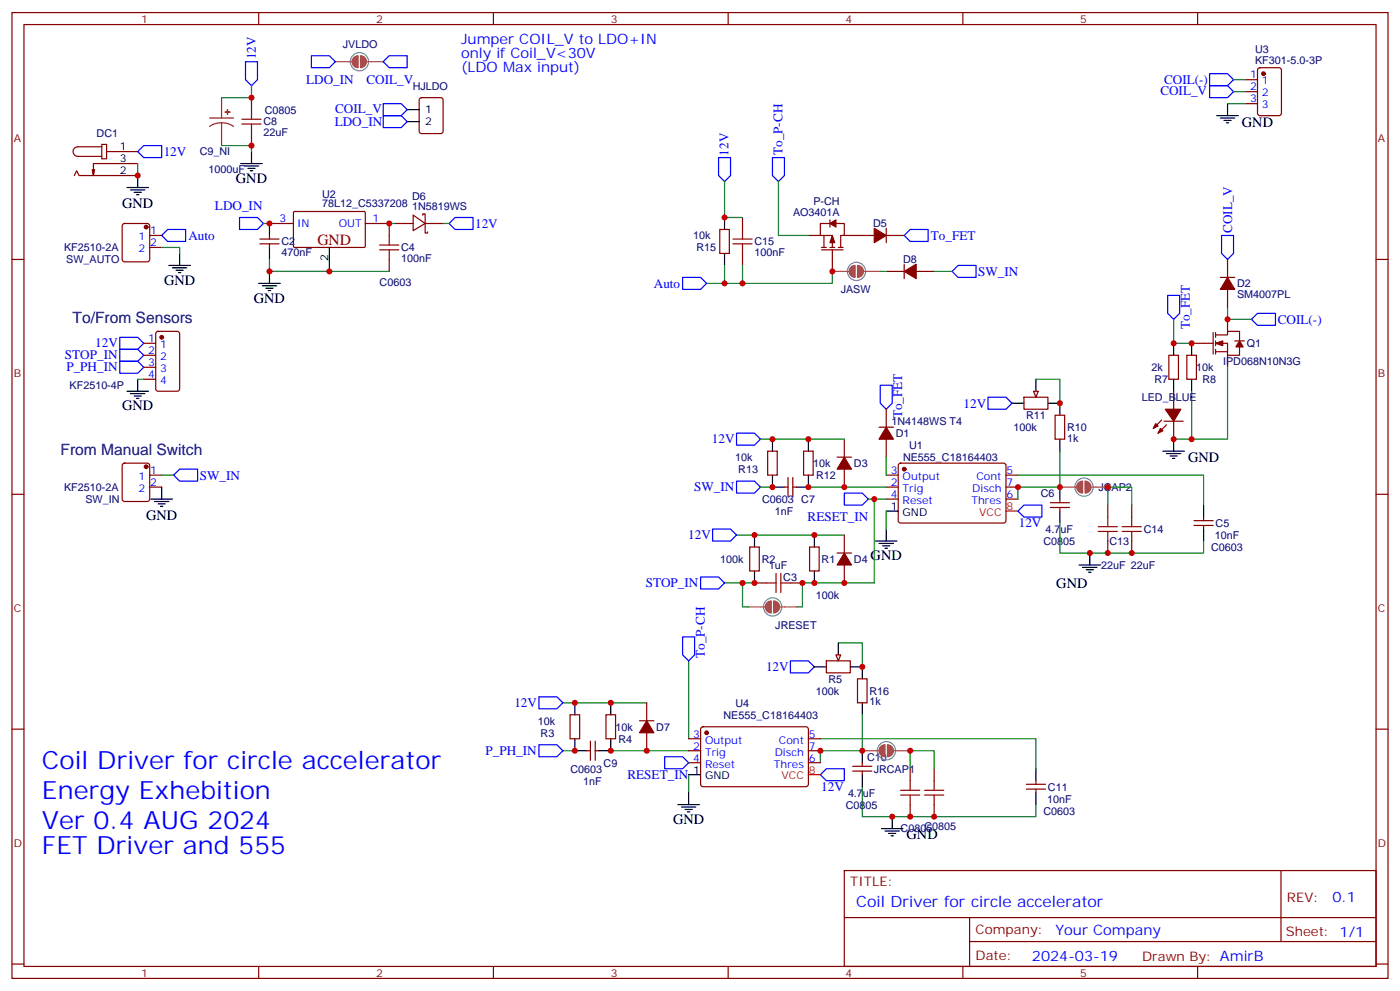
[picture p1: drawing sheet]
<svg xmlns="http://www.w3.org/2000/svg" width="412mm" height="292mm" viewBox="0 0 412 292" stroke-linecap="round" stroke-linejoin="round" font-family="sans-serif">
<g fill="none" stroke="#870000" stroke-width=".35">
<path d="M3.5 3.7h405.4v284.3h-405.4zM7.1 7.2h398.2v277.3h-398.2zM76.2 3.7v3.5M145.3 3.7v3.5M214.5 3.7v3.5M283.6 3.7v3.5M352.8 3.7v3.5M3.5 76.4h3.6M76.6 71.8h5.6M76.6 70.4h5.6M79.4 65.8h7M79.4 69.3v1.1"/>
<path d="M79.4 71.8v1M86.5 62.4l.3-.1h20.6l.2 .3-.1 10.1-.3 .1h-20.6l-.2-.3zM107.6 65.8h7.1v3.5M114.7 76.4v3.5M405.3 76.4h3.6M357.4 97.9v6.3M358.1 98.6h3.5v-1.1h3.5v2.9M358.1 97.9v1.4M361.6 94v3.5M301.6 116.9h7.1v3.6h-7.1zM344.3 104.6h2.8v7.1h-2.8zM349.6 104.6h2.8v7.1h-2.8z"/>
<path d="M351 101.1h6.4M358.1 101.1h3.5v3.5h3.5v-2.5M358.1 103.5h3.5M358.1 100.4v1.4M358.1 102.8v1.4M361.6 104.6v3.5M363.7 100.4h2.8M261.1 139.9h3.5M264.8 136.6l.5-.3 30.6 .1 .4 .7v16.5l-.7 .4-30.6-.1-.4-.6v-16.2zM296.3 139.9h3.6M310.8 122.2h2.8v7.1h-2.8zM3.5 145.5h3.6"/>
<path d="M261.1 143.4h3.5M261.1 146.9h3.5M296.3 143.4h3.6M296.3 146.9h3.6M309.4 149.4h5.6M309.4 148h5.6M312.2 146.9v1.1M312.2 149.4v1.1M351.7 154.7h5.7M351.7 153.3h5.7M354.5 152.2v1.1M354.5 154.7v1.1"/>
<path d="M405.3 145.5h3.6M3.5 214.7h3.6M405.3 214.7h3.6M248.7 256.3h156.6v28.2h-156.6zM377.3 256.3v20.9M248.7 270.1h156.5M285.6 277.2h119.6M285.6 270.1v14.2M3.5 283.8h3.6M76.2 284.5v3.5M145.3 284.5v3.5M214.5 284.5v3.5"/>
<path d="M283.6 284.5v3.5M352.8 284.5v3.5M405.3 283.8h3.6"/>
</g>
<g fill="#870000" stroke="#870000" stroke-width=".35">
<path d="M358.1 101.1l2.1-.7v1.4z"/>
<path d="M365.1 100.4l1.1 1.7h-2.1z"/>
<circle cx="266.3" cy="138.1" r=".53"/>
</g>
<g fill="none" stroke="#000" stroke-width=".35">
<path d="M79.4 65.8v3.5M79.4 72.8v3.6M79.4 79.9v3.5M97 72.8v7.1M76.2 83.4h6.3M77.3 84.1h4.2M78.3 84.8h2.1M79 85.5h.7M298.1 118.7h3.5M305.2 111.7v3.5M308.7 118.7h3.5v3.5M345.7 101.1v3.5"/>
<path d="M345.7 111.7v3.5M351 101.1v3.5M351 111.7v3.5M312.2 129.3v3.5M257.9 159.3h6.3M258.9 160h4.3M261.1 150.5h3.5M261.1 155.8v3.5M312.2 143.4v3.5M312.2 150.5v3.5M354.5 148.7v3.5M354.5 155.8v3.5"/>
<path d="M260 160.7h2.1M260.7 161.4h.7M317.9 166.3h6.3M318.9 167h4.2M320 167.7h2.1M320.7 168.5h.7M321 162.8v3.5"/>
</g>
<path d="M77.6 65.8h1.8M79.4 76.4v3.5h35.3M114.7 65.8h1.7M345.7 94v7.1h5.3M351 115.2v14.1M312.2 132.8v10.6h-12.3v3.5M261.1 150.5v5.3M312.2 154v8.8h42.3v-3.5" fill="none" stroke="#008700" stroke-width=".35"/>
<path d="M70.6 64h5.2l1.8 1.8-1.8 1.8h-5.2zM132.3 65.8l1.8-1.8h5.2v3.6h-5.2zM359.8 69.3h3.6v5.3l-1.8 1.8-1.8-1.8zM344 87h3.5v5.3l-1.8 1.7-1.7-1.7zM370.4 92.3h5.3v3.5h-5.3l-1.7-1.8zM259.3 113.4h3.5v5.3l-1.7 1.8-1.8-1.8zM299.9 150.5l1.7-1.8h5.3v3.5h-5.3z" fill="none" stroke="#00f" stroke-width=".35"/>
<path d="M296.3 150.5h3.6" fill="none" stroke="#f00" stroke-width=".35"/>
<path d="M111.8 73.6h5.7M111.8 72.1h5.7M114.7 69.3v2.8M114.7 73.6v2.8" fill="none" stroke="#a10000" stroke-width=".35"/>
<path d="M304.4 115.2h1.5l-.7 1.7z" fill="#f0f0f0" stroke="#870000" stroke-width=".35"/>
<g fill="none" stroke="#00f" stroke-width=".35">
<path d="M72.3 18.2h3.5v5.3l-1.7 1.7-1.8-1.7zM91.7 16.4h5.3l1.8 1.8-1.8 1.7h-5.3zM112.9 18.2l1.8-1.8h5.2v3.5h-5.2zM112.9 30.5h5.3l1.7 1.8-1.7 1.7h-5.3zM112.9 34h5.3l1.7 1.8-1.7 1.8h-5.3zM356.3 25.2h5.3l1.8 1.8-1.8 1.8h-5.3zM356.3 21.7h5.3l1.8 1.8-1.8 1.7h-5.3zM227.5 46.4h3.6v5.3l-1.8 1.7-1.8-1.7zM291 116.9h5.3l1.8 1.8-1.8 1.8h-5.3zM51.2 139.9l1.7-1.8h5.3v3.5h-5.3zM217 127.5h5.2l1.8 1.8-1.8 1.8h-5.2zM209.9 155.8h5.3l1.8 1.7-1.8 1.8h-5.3z"/>
<path d="M217 141.6h5.2l1.8 1.8-1.8 1.8h-5.2zM206.4 169.9h5.3l1.7 1.7-1.7 1.8h-5.3zM232.8 194.6h5.3l1.8 1.7-1.8 1.8h-5.3zM158.7 205.1h5.3l1.8 1.8-1.8 1.8h-5.3zM158.7 219.3h5.3l1.8 1.7-1.8 1.8h-5.3zM195.8 222.8h5.3l1.7 1.7-1.7 1.8h-5.3z"/>
</g>
<g fill="none" stroke="#000" stroke-width=".35">
<path d="M119.9 32.3h3.6M119.9 35.8h3.6M358.4 34h6.4M359.5 34.7h4.2M360.5 35.5h2.2M361.2 36.2h.7M361.6 30.5v3.5M70.9 48.2h6.4M72 48.9h4.2M73 49.6h2.1M73.7 50.3h.7M74.1 44.6v3.6"/>
<path d="M227.5 129.3v3.5M227.5 139.9v3.5h3.6M238.1 129.3v3.5M238.1 139.9v3.5h-3.5M342.5 132.8h6.4M343.6 133.5h4.2M344.7 134.2h2.1M345.4 134.9h.7M345.7 129.3v3.5M44.4 146.9h6.4M45.5 147.6h4.2M46.6 148.3h2.1"/>
<path d="M47.3 149h.7M47.6 143.4v3.5M239.9 196.3h3.5M246.9 189.3v3.5M250.5 196.3h3.5M169.3 217.5v3.5h3.6M169.3 206.9v3.5M179.9 217.5v3.5h-3.5M179.9 206.9v3.5"/>
</g>
<g fill="none" stroke="#870000" stroke-width=".35">
<path d="M74.1 28.8v3.5M74.1 39.3v3.6M123.7 29l.5-.2h5.6l.7 .4v9.4l-.4 .7h-5.9l-.7-.4v-9.4zM366.9 23.5h3.5M366.9 27h3.5M366.9 30.5h3.5M370.7 20.1l.4-.2h5.7l.6 .5 .1 12.9-.5 .7h-5.9l-.6-.4-.1-13zM116.4 65.8h5.3M121.7 63.3l3.5 2.5-3.5 2.1zM124.5 63.3v-.3h.7v2.8M125.2 65.8v2.8h.7v-.3M125.2 65.8h5.3"/>
<path d="M361.6 76.4v5.3M359.5 81.7h4.2M361.6 85.2v5.3M345.7 115.2v5.3M36.2 136.6l.5-.3h6.7l.5 .3 .2 .5v9.8l-.2 .5-.5 .2h-6.7l-.5-.2-.2-.5v-9.8zM44.1 139.9h3.5M226.1 132.8h2.9v7.1h-2.9zM236.7 132.8h2.8v7.1h-2.8zM246.6 134.6h4.2M248.7 129.3v5.3M248.7 138.1v5.3M258.9 125.8h4.3"/>
<path d="M261.1 120.5v5.3M261.1 129.3v5.3M342.2 123.6l-2.5 2.5M342.9 124h5.6M343.6 125.1l-2.5 2.4M345.7 124v5.3M44.1 143.4h3.5M231.1 143.4h1M232.1 140.6v5.6M233.5 140.6v5.6M233.5 143.4h1.1M248.7 157.5v5.3"/>
<path d="M246.6 162.8h4.2M248.7 166.3v5.3M243.4 194.6h7.1v3.5h-7.1zM167.9 210.4h2.8v7.1h-2.8zM173.9 218.2v5.6M175.3 218.2v5.6M178.5 210.4h2.8v7.1h-2.8zM188.4 212.2h4.2M190.5 206.9v5.3M190.5 215.7v5.3M172.9 221h1M175.3 221h1.1"/>
</g>
<g fill="none" stroke="#008700" stroke-width=".35">
<path d="M74.1 25.2v3.6h-8.8M361.6 30.5h5.3M363.4 23.5h3.5M363.4 27h3.5M65.3 42.9h8.8v1.7M361.6 90.5v3.5h7.1M305.2 111.7h7v7M361.6 108.1v21.2h-15.9M224 129.3h24.7M261.1 134.6v5.3M299.9 139.9h54.6v8.8M217 157.5h31.7"/>
<path d="M224 143.4h3.5M238.1 143.4h23M261.1 146.9h-3.6v24.7h-21.1v7.1h-1.8M213.4 171.6h8.8M202.8 194.6v22.9M246.9 189.3h7.1v7M165.8 206.9h24.7M241.7 217.5h63.5v8.8M165.8 221h3.5M179.9 221h22.9"/>
</g>
<g fill="#870000" stroke="#870000" stroke-width=".35">
<path d="M261.1 125.8l2.1 3.5h-4.3z"/>
<path d="M361.6 81.7l2.1 3.5h-4.2z"/>
<path d="M341.8 126.1l.7 .7-1.4 .7z"/>
<path d="M340.4 124.7l.7 .7-1.4 .7z"/>
<path d="M343.3 120.5h4.5l-2.1 3.5z"/>
<path d="M248.7 134.6l2.1 3.5h-4.2z"/>
<path d="M248.7 162.8l2.1 3.5h-4.2z"/>
<path d="M190.5 212.2l2.1 3.5h-4.2z"/>
<circle cx="43" cy="137.4" r=".53"/>
<circle cx="372.2" cy="21.7" r=".53"/>
</g>
<path d="M71.3 36.5h5.6M71.3 35.1h5.6M74.1 32.3v2.8M74.1 36.5v2.8" fill="none" stroke="#a10000" stroke-width=".35"/>
<g fill="#8c2424" stroke="#8c2424" stroke-width=".35">
<path d="M67 32.3v1.4z"/>
<path d="M66.3 33h1.4z"/>
</g>
<path d="M61.7 34.7h7.1M65.3 36.2l1.8 .2 1.7 .8M65.3 36.2l-1.9 .2-1.7 .8M65.3 28.8v5.9M65.3 36.2v6.7" fill="none" stroke="#8c2424" stroke-width=".35"/>
<circle cx="105.9" cy="18.2" r="2.69" fill="none" stroke="#828282" stroke-width=".35"/>
<path d="M98.8 18.2h3.4M102.4 18.2h1.2M108.2 18.2h4.7" fill="none" stroke="#a64a4a" stroke-width=".35"/>
<g fill="#a64a4a" stroke="#a64a4a" stroke-width=".35">
<path d="M104.2 16.9l1.3-.5v3.5a1.76 1.76 0 0 1-1.7-1.1 1.76 1.76 0 0 1 .4-1.9z"/>
<path d="M106.2 16.4a1.76 1.76 0 0 1 1.8 1.8 1.76 1.76 0 0 1-1.8 1.7z"/>
</g>
<path d="M246.2 192.8h1.4l-.7 1.8z" fill="#f0f0f0" stroke="#870000" stroke-width=".35"/>
<g fill="none" stroke="#000" stroke-width=".35">
<path d="M37.4 55.2h6.3M38.5 55.9h4.2M39.5 56.6h2.1M40.2 57.3h.7M40.6 51.7v3.5M49.7 78.1h6.4M50.8 78.8h4.2M51.9 79.6h2.1M52.9 74.6v3.5M213.4 64v3.6M213.4 74.6v3.5M52.6 80.3h.7"/>
<path d="M37.4 115.2h6.3M38.5 115.9h4.2M39.5 116.6h2.1M40.2 117.3h.7M40.6 111.7v3.5M222.2 157.5v3.5M239.9 157.5v3.5M222.2 168.1v3.5M239.9 168.1v3.5M254 196.3v3.5M254 206.9v3.5M199.7 236.9h6.3"/>
<path d="M200.7 237.6h4.3M201.8 238.3h2.1M202.5 239h.7M202.8 233.4v3.5M202.8 228.1h3.6M254 221v3.5M254 228.1v3.5M305.2 226.3v3.5M305.2 233.4v3.5M259.6 243.9h6.4M260.7 244.7h4.2M261.8 245.4h2.1"/>
<path d="M262.5 246.1h.7M262.8 240.4v3.5"/>
</g>
<g fill="none" stroke="#870000" stroke-width=".35">
<path d="M21.9 51.7l.7-1.4 .7 1.4h17.3M27.9 49.9l-.4 1.8M30 42.5h1.4v4.2h-1.4zM30 43.2h-7.1a1.41 1.41 0 0 0-1.4 1.4 1.41 1.41 0 0 0 1.4 1.4h7.1M31.4 44.6h9.2M40.6 48.2h-13.1v3.5l-.3-1.8M36.2 66l.5-.2h6.7l.5 .2 .2 .5v9.9l-.2 .5-.5 .2h-6.7l-.5-.3-.2-.4v-9.9zM44.1 72.8h3.5M44.1 69.3h3.5M212 67.6h2.8v7h-2.8zM218.7 64v3.6M218.7 74.6v3.5"/>
<path d="M238.1 69.3h3.6M241.7 69.3h3.5v3.5M242 73.6h6.4M242 72.8h1.4M242.7 69.3v3.5M244.5 65.8h-2.8v3.5M244.5 64.7v2.2M244.5 72.8h1.4M245.2 73.6v6.3M246.2 65.8h2.5v3.5h-1.1v3.5M246.9 72.8h1.5M248.7 69.3h8.8"/>
<path d="M261.1 69.3h5.2M261.1 67.2v4.2M261.1 79.9h5.2M266.3 77.8v4.2M269.9 79.9h5.3M46.1 97.7l.5-.2h5.6l.7 .5v16.5l-.4 .6-5.9 .1-.7-.5v-16.5zM42.3 101.1h3.6M42.3 104.6h3.6M42.3 108.1h3.6M42.3 111.7h3.6M326.3 148.7v3.5M326.3 159.3v3.5"/>
<path d="M333.4 148.7v3.5M333.4 159.3v3.5M220.8 161h2.9v7.1h-2.9zM222.2 171.6h3.6M232.8 171.6h3.6M238.5 161h2.8v7.1h-2.8zM252.6 199.8h2.8v7.1h-2.8zM202.8 217.5h3.6M206.6 214.2l.5-.2h30.6l.4 .7v16.5l-.7 .4-30.6-.1-.4-.6v-16.2zM238.1 217.5h3.6M202.8 221h3.6M202.8 224.5h3.6"/>
<path d="M238.1 221h3.6M238.1 224.5h3.6M251.2 227h5.6M251.2 225.6h5.6M254 224.5v1.1M254 227v1.1M268.1 226.3v3.5M268.1 236.9v3.5M275.2 226.3v3.5M275.2 236.9v3.5M302.3 232.3h5.7M302.3 230.9h5.7"/>
<path d="M305.2 229.8v1.1M305.2 232.3v1.1"/>
</g>
<g fill="none" stroke="#008700" stroke-width=".35">
<path d="M40.6 48.2v3.5M213.4 53.4v10.6h5.3M229.3 53.4v15.9h8.8M47.6 72.8h5.3v1.8M130.5 65.8h1.8M213.4 78.1v5.3M218.7 78.1v5.3M245.2 79.9v3.5h-37.1M259.3 79.9h1.8M275.2 79.9h5.3M40.6 111.7h1.7M47.6 139.9h3.6"/>
<path d="M255.8 146.9h1.7M326.3 148.7v-5.3h7.1v5.3M218.7 171.6v7.1h1.8M254 210.4v10.6h-12.3v3.5M202.8 228.1v5.3M254 231.6v8.8h51.2v-3.5M268.1 226.3v-5.3h7.1v5.3"/>
</g>
<path d="M40.6 44.6l1.7-1.7h5.3v3.5h-5.3zM211.7 46.4h3.5v5.3l-1.8 1.7-1.7-1.7zM47.6 69.3l1.8-1.7h5.3v3.5h-5.3zM266.3 69.3l1.8-1.7h5.3v3.5h-5.3zM280.5 79.9l1.7-1.8h5.3v3.6h-5.3zM35.3 99.3h5.3l1.7 1.8-1.7 1.7h-5.3zM201.1 81.7h5.3l1.7 1.7-1.7 1.8h-5.3zM35.3 106.4h5.3l1.7 1.7-1.7 1.8h-5.3zM35.3 102.8h5.3l1.7 1.8-1.7 1.8h-5.3zM248.7 145.2h5.3l1.8 1.7-1.8 1.8h-5.3zM201.1 187.5h3.5v5.3l-1.8 1.8-1.7-1.8zM241.7 228.1l1.7-1.8h5.3v3.5h-5.3z" fill="none" stroke="#00f" stroke-width=".35"/>
<g fill="#870000" stroke="#870000" stroke-width=".35">
<path d="M245.2 69.3l.7 2.1h-1.4z"/>
<path d="M244.5 65.8l1.7-1.1v2.2z"/>
<path d="M257.5 67.2l3.6 2.1-3.6 2.1z"/>
<path d="M266.3 79.9l3.6-2.1v4.2z"/>
<circle cx="208.1" cy="215.7" r=".53"/>
<circle cx="47.6" cy="99.3" r=".53"/>
<circle cx="43" cy="66.9" r=".53"/>
</g>
<path d="M238.1 228.1h3.6" fill="none" stroke="#f00" stroke-width=".35"/>
<g fill="none" stroke="#a10000" stroke-width=".35">
<path d="M215.9 71.8h5.6M215.9 70.4h5.6M218.7 67.6v2.8M218.7 71.8v2.8M323.5 156.5h5.6M323.5 155h5.6M326.3 152.2v2.8M326.3 156.5v2.8M330.6 156.5h5.6M330.6 155h5.6M333.4 152.2v2.8M333.4 156.5v2.8"/>
<path d="M225.8 171.6h2.8M228.6 168.8v5.6M230 171.6h2.8M230 168.8v5.6M265.3 234.1h5.6M265.3 232.7h5.6M268.1 229.8v2.9M268.1 234.1v2.8M272.3 234.1h5.7M272.3 232.7h5.7M275.2 229.8v2.9M275.2 234.1v2.8"/>
</g>
<g fill="none" stroke="#828282" stroke-width=".35">
<circle cx="252.3" cy="79.9" r="2.69"/>
<circle cx="319.3" cy="143.4" r="2.69"/>
<circle cx="227.6" cy="178.7" r="2.69"/>
<circle cx="261.1" cy="221" r="2.69"/>
</g>
<path d="M245.2 79.9h3.5M248.8 79.9h1.2M254.6 79.9h4.7M312.2 143.4h3.5M315.8 143.4h1.2M321.6 143.4h4.7M220.5 178.7h3.5M224.1 178.7h1.2M229.9 178.7h4.7M254 221h3.5M257.6 221h1.2M263.4 221h4.7" fill="none" stroke="#a64a4a" stroke-width=".35"/>
<g fill="#a64a4a" stroke="#a64a4a" stroke-width=".35">
<path d="M225.9 177.4l1.3-.5v3.5a1.76 1.76 0 0 1-1.6-1 1.76 1.76 0 0 1 .3-2z"/>
<path d="M227.9 176.9a1.76 1.76 0 0 1 1.8 1.8 1.76 1.76 0 0 1-1.8 1.7z"/>
<path d="M259.5 219.8l1.2-.5v3.5a1.76 1.76 0 0 1-1.6-1.1 1.76 1.76 0 0 1 .4-1.9z"/>
<path d="M261.4 219.3a1.76 1.76 0 0 1 1.8 1.7 1.76 1.76 0 0 1-1.8 1.8z"/>
<path d="M317.7 142.2l1.2-.6v3.6a1.76 1.76 0 0 1-1.6-1.1 1.76 1.76 0 0 1 .4-1.9z"/>
<path d="M319.6 141.6a1.76 1.76 0 0 1 1.8 1.8 1.76 1.76 0 0 1-1.8 1.8z"/>
<path d="M250.6 78.7l1.3-.6v3.6a1.76 1.76 0 0 1-1.6-1.1 1.76 1.76 0 0 1 .3-1.9z"/>
<path d="M252.6 78.1a1.76 1.76 0 0 1 1.8 1.8 1.76 1.76 0 0 1-1.8 1.8z"/>
</g>
<g fill="#c00">
<circle cx="351" cy="101.1" r=".88"/>
<circle cx="345.7" cy="101.1" r=".88"/>
<circle cx="79.4" cy="65.8" r=".88"/>
<circle cx="97" cy="79.9" r=".88"/>
<circle cx="79.4" cy="79.9" r=".88"/>
<circle cx="114.7" cy="65.8" r=".88"/>
<circle cx="227.5" cy="143.4" r=".88"/>
<circle cx="238.1" cy="143.4" r=".88"/>
<circle cx="248.7" cy="143.4" r=".88"/>
<circle cx="227.5" cy="129.3" r=".88"/>
<circle cx="238.1" cy="129.3" r=".88"/>
<circle cx="351" cy="129.3" r=".88"/>
<circle cx="74.1" cy="42.9" r=".88"/>
<circle cx="74.1" cy="28.8" r=".88"/>
<circle cx="345.7" cy="129.3" r=".88"/>
<circle cx="321" cy="162.8" r=".88"/>
<circle cx="312.2" cy="118.7" r=".88"/>
<circle cx="254" cy="196.3" r=".88"/>
<circle cx="254" cy="221" r=".88"/>
<circle cx="179.9" cy="206.9" r=".88"/>
<circle cx="169.3" cy="206.9" r=".88"/>
<circle cx="190.5" cy="221" r=".88"/>
<circle cx="179.9" cy="221" r=".88"/>
<circle cx="169.3" cy="221" r=".88"/>
<circle cx="241.7" cy="221" r=".88"/>
<circle cx="239.9" cy="157.5" r=".88"/>
<circle cx="222.3" cy="157.5" r=".88"/>
<circle cx="222.3" cy="171.6" r=".88"/>
<circle cx="239.9" cy="171.6" r=".88"/>
<circle cx="248.7" cy="171.6" r=".88"/>
<circle cx="236.4" cy="171.6" r=".88"/>
<circle cx="218.7" cy="171.6" r=".88"/>
<circle cx="361.6" cy="94" r=".88"/>
<circle cx="257.5" cy="146.9" r=".88"/>
<circle cx="262.8" cy="240.4" r=".88"/>
<circle cx="275.2" cy="240.4" r=".88"/>
<circle cx="268.1" cy="221" r=".88"/>
<circle cx="268.1" cy="240.4" r=".88"/>
<circle cx="299.9" cy="143.4" r=".88"/>
<circle cx="312.2" cy="143.4" r=".88"/>
<circle cx="333.4" cy="162.8" r=".88"/>
<circle cx="326.3" cy="162.8" r=".88"/>
<circle cx="326.3" cy="143.4" r=".88"/>
<circle cx="40.6" cy="51.7" r=".88"/>
<circle cx="245.2" cy="79.9" r=".88"/>
<circle cx="218.7" cy="83.4" r=".88"/>
<circle cx="213.4" cy="64" r=".88"/>
<circle cx="213.4" cy="83.4" r=".88"/>
</g>
<g font-size="7.4" fill="#00f">
<text x="12.3" y="226.3">Coil Driver for circle accelerator</text>
<text x="12.3" y="235.1">Energy Exhebition</text>
<text x="12.3" y="243.9">Ver 0.4 AUG 2024</text>
<text x="12.3" y="251.4">FET Driver and 555</text>
</g>
<text font-size="4.6" fill="#800" x="93.5" y="72.1">GND</text>
<g font-size="4.6" fill="#000080">
<text x="21.4" y="95.2">To/From Sensors</text>
<text x="17.8" y="134">From Manual Switch</text>
</g>
<text font-size="4.6" fill="#00f" x="252.2" y="266.9">Coil Driver for circle accelerator</text>
<g font-size="4.2" fill="#00f">
<text x="135.8" y="12.9">Jumper COIL_V to LDO+IN</text>
<text x="135.8" y="17.1">only if Coil_V&lt;30V</text>
<text x="135.8" y="21.3">(LDO Max input)</text>
<text x="392.5" y="265.6">0.1</text>
<text x="310.9" y="275.1">Your Company</text>
<text x="304" y="282.9">2024-03-19</text>
</g>
<g font-size="4.2">
<text x="365.8" y="37.2">GND</text>
<text x="69.5" y="53.8">GND</text>
<text x="36" y="61.3">GND</text>
<text x="48.3" y="83.8">GND</text>
<text x="74.8" y="89.1">GND</text>
<text x="36" y="120.8">GND</text>
<text x="350" y="136">GND</text>
<text x="43" y="153">GND</text>
<text x="256.5" y="164.9">GND</text>
<text x="311.2" y="173">GND</text>
<text x="198.3" y="242.5">GND</text>
<text x="267.1" y="247.1">GND</text>
</g>
<g font-size="3.9" fill="#00f">
<text x="75.3" y="17.5" transform="rotate(-90 75.3 17.5)">12V</text>
<text x="90.2" y="24.7">LDO_IN</text>
<text x="107.9" y="24.7">COIL_V</text>
<text x="341.8" y="28.1">COIL_V</text>
<text x="342.9" y="24.6">COIL(-)</text>
<text x="98.7" y="33.4">COIL_V</text>
<text x="98.6" y="37">LDO_IN</text>
<text x="48.2" y="45.8">12V</text>
<text x="214.6" y="45.8" transform="rotate(-90 214.6 45.8)">12V</text>
<text x="230.5" y="45.7" transform="rotate(-90 230.5 45.7)">To_P-CH</text>
<text x="63.3" y="61.7">LDO_IN</text>
<text x="55.5" y="70.6">Auto</text>
<text x="140" y="67">12V</text>
<text x="274.2" y="70.6">To_FET</text>
<text x="362.9" y="68.6" transform="rotate(-90 362.9 68.6)">COIL_V</text>
<text x="288.1" y="81.2">SW_IN</text>
<text x="192.6" y="84.6">Auto</text>
<text x="376.4" y="95.3">COIL(-)</text>
<text x="350.4" y="96.9" transform="rotate(-90 350.4 96.9)">To_FET</text>
<text x="19.1" y="105.8">STOP_IN</text>
<text x="28" y="102.3">12V</text>
<text x="19.6" y="109.3">P_PH_IN</text>
<text x="283.9" y="120">12V</text>
<text x="265.8" y="123.2" transform="rotate(-90 265.8 123.2)">To_FET</text>
<text x="209.7" y="130.5">12V</text>
<text x="58.9" y="141.2">SW_IN</text>
<text x="204.5" y="144.6">SW_IN</text>
<text x="237.9" y="153.5">RESET_IN</text>
<text x="300.1" y="155.2">12V</text>
<text x="202.7" y="158.8">12V</text>
<text x="190.2" y="172.9">STOP_IN</text>
<text x="207.6" y="193.7" transform="rotate(-90 207.6 193.7)">To_P-CH</text>
<text x="225.7" y="197.6">12V</text>
<text x="151.5" y="208.1">12V</text>
<text x="143" y="222.2">P_PH_IN</text>
<text x="184.8" y="229.3">RESET_IN</text>
<text x="241.9" y="232.8">12V</text>
</g>
<g font-size="3.9" fill="#800">
<text x="250.5" y="260.9">TITLE:</text>
<text x="379.1" y="265.6">REV:</text>
<text x="287.4" y="275.1">Company:</text>
<text x="378.7" y="275.7">Sheet: 1/1</text>
<text x="287.4" y="282.8">Date:</text>
<text x="336.4" y="282.8">Drawn By: AmirB</text>
</g>
<g font-size="3.2" fill="#800">
<text x="41.6" y="6.7">1</text>
<text x="110.8" y="6.7">2</text>
<text x="179.9" y="6.7">3</text>
<text x="249.1" y="6.7">4</text>
<text x="318.2" y="6.7">5</text>
<text x="4.1" y="41.8">A</text>
<text x="405.9" y="41.8">A</text>
<text x="4.1" y="110.9">B</text>
<text x="405.9" y="110.9">B</text>
<text x="4.1" y="180.1">C</text>
<text x="405.9" y="180.1">C</text>
<text x="4.1" y="249.2">D</text>
<text x="405.9" y="249.2">D</text>
<text x="41.6" y="287.5">1</text>
<text x="110.8" y="287.5">2</text>
<text x="179.9" y="287.5">3</text>
<text x="249.1" y="287.5">4</text>
<text x="318.2" y="287.5">5</text>
</g>
<g font-size="3.2" fill="#000080">
<text x="101" y="14">JVLDO</text>
<text x="369.7" y="15.7">U3</text>
<text x="369.7" y="18.8">KF301-5.0-3P</text>
<text x="121.6" y="26.4">HJLDO</text>
<text x="78" y="33.4">C0805</text>
<text x="28.5" y="40.5">DC1</text>
<text x="77.6" y="40">22uF</text>
<text x="77.6" y="36.9">C8</text>
<text x="58.8" y="45.7">C9_NI</text>
<text x="61.4" y="51.1">1000uF</text>
<text x="94.9" y="58.1">U2</text>
<text x="121.4" y="58.7">D6</text>
<text x="94.9" y="61.1">78L12_C5337208</text>
<text x="121.4" y="61.9">1N5819WS</text>
<text x="233.6" y="63.7">AO3401A</text>
<text x="239.6" y="60.5">P-CH</text>
<text x="204.2" y="70.5">10k</text>
<text x="257.2" y="67">D5</text>
<text x="18.9" y="74">KF2510-2A</text>
<text x="19.5" y="77.5">SW_AUTO</text>
<text x="82.9" y="75.4">470nF</text>
<text x="82.9" y="72.3">C2</text>
<text x="118.2" y="77.2">100nF</text>
<text x="118.2" y="74">C4</text>
<text x="205.1" y="74">R15</text>
<text x="222.2" y="75.4">100nF</text>
<text x="222.3" y="72.2">C15</text>
<text x="266" y="77.6">D8</text>
<text x="111.8" y="84.3">C0603</text>
<text x="247.6" y="86.3">JASW</text>
<text x="364.4" y="87.7">SM4007PL</text>
<text x="364.4" y="84.6">D2</text>
<text x="360.3" y="107.5">IPD068N10N3G</text>
<text x="367.2" y="102.2">Q1</text>
<text x="339.2" y="109.2">2k</text>
<text x="340.1" y="112.8">R7</text>
<text x="352.4" y="109.3">10k</text>
<text x="354.2" y="112.8">R8</text>
<text x="20.5" y="114.5">KF2510-4P</text>
<text x="336.3" y="118.1">LED_BLUE</text>
<text x="262.6" y="125.2">1N4148WS T4</text>
<text x="302.3" y="123.5">R11</text>
<text x="263.9" y="128.7">D1</text>
<text x="298.6" y="126.9">100k</text>
<text x="314.3" y="130.1">1k</text>
<text x="314.3" y="126.9">R10</text>
<text x="216.6" y="135.8">10k</text>
<text x="239.5" y="137.5">10k</text>
<text x="251.5" y="137.5">D3</text>
<text x="266" y="135.6">NE555_C18164403</text>
<text x="267.8" y="132.2">U1</text>
<text x="217.5" y="139.2">R13</text>
<text x="240.4" y="141.1">R12</text>
<text x="18.9" y="144.5">KF2510-2A</text>
<text x="25.1" y="148.1">SW_IN</text>
<text x="224.5" y="148.1">C0603 C7</text>
<text x="306.6" y="146.3">C6</text>
<text x="323.5" y="144.5">JCAP2</text>
<text x="228.2" y="151.6">1nF</text>
<text x="358.1" y="155.1">C5</text>
<text x="307.4" y="160.5">C0805</text>
<text x="308" y="156.9">4.7uF</text>
<text x="326.8" y="160.5">C13</text>
<text x="336.9" y="156.9">C14</text>
<text x="357.9" y="158.7">10nF</text>
<text x="212.1" y="165.7">100k</text>
<text x="224.4" y="165.6">R2</text>
<text x="226.5" y="167.5">1uF</text>
<text x="242" y="165.6">R1</text>
<text x="251.5" y="165.7">D4</text>
<text x="324.3" y="167.5">22uF 22uF</text>
<text x="356.7" y="162.2">C0603</text>
<text x="230.7" y="171">C3</text>
<text x="240.4" y="176.3">100k</text>
<text x="228.4" y="185.1">JRESET</text>
<text x="244.1" y="201.1">R5</text>
<text x="216.6" y="208">U4</text>
<text x="240.4" y="204.5">100k</text>
<text x="256.1" y="207.7">1k</text>
<text x="256.1" y="204.6">R16</text>
<text x="158.4" y="213.4">10k</text>
<text x="181.3" y="215.1">10k</text>
<text x="193.3" y="215.1">D7</text>
<text x="213.1" y="211.6">NE555_C18164403</text>
<text x="159.3" y="216.9">R3</text>
<text x="182.2" y="218.7">R4</text>
<text x="168" y="227.4">C0603</text>
<text x="177.8" y="225.7">C9</text>
<text x="255.4" y="224">C10</text>
<text x="257.4" y="227.5">JRCAP1</text>
<text x="171.8" y="231">1nF</text>
<text x="308.7" y="232.7">C11</text>
<text x="249.1" y="238.1">C0805</text>
<text x="249.8" y="234.5">4.7uF</text>
<text x="307.4" y="239.8">C0603</text>
<text x="308.5" y="236.3">10nF</text>
<text x="265.3" y="244.8">C0805</text>
<text x="272.3" y="244.5">C0805</text>
</g>
<g font-size="3.2" fill="#00f">
<text x="368.2" y="23.1">1</text>
<text x="368.2" y="26.6">2</text>
<text x="371.7" y="24.9">1</text>
<text x="371.7" y="28.4">2</text>
<text x="368.2" y="30.2">3</text>
<text x="371.7" y="31.9">3</text>
<text x="82.3" y="65.4">3</text>
<text x="109.7" y="65.4">1</text>
<text x="40.8" y="70.7">1</text>
<text x="44.3" y="69">1</text>
<text x="87.5" y="66.9">IN</text>
<text x="99.8" y="66.9">OUT</text>
<text x="40.8" y="74.3">2</text>
<text x="44.3" y="72.5">2</text>
<text x="43.7" y="100.7">1</text>
<text x="43.7" y="104.2">2</text>
<text x="43.7" y="107.8">3</text>
<text x="47.2" y="102.5">1</text>
<text x="47.2" y="106">2</text>
<text x="43.7" y="111.3">4</text>
<text x="47.2" y="109.5">3</text>
<text x="47.2" y="113.1">4</text>
<text x="40.8" y="141.3">1</text>
<text x="44.3" y="139.5">1</text>
<text x="44.3" y="143.1">2</text>
<text x="262.4" y="143.1">2</text>
<text x="262.4" y="139.5">3</text>
<text x="265.9" y="141.3">Output</text>
<text x="287.6" y="141.3">Cont</text>
<text x="296.5" y="139.5">5</text>
<text x="296.5" y="143.1">7</text>
<text x="40.8" y="144.8">2</text>
<text x="262.4" y="146.6">4</text>
<text x="265.9" y="144.8">Trig</text>
<text x="265.9" y="148.3">Reset</text>
<text x="286.2" y="148.3">Thres</text>
<text x="286.4" y="144.8">Disch</text>
<text x="296.5" y="146.6">6</text>
<text x="204.2" y="220.7">2</text>
<text x="204.2" y="217.1">3</text>
<text x="207.7" y="218.9">Output</text>
<text x="229.4" y="218.9">Cont</text>
<text x="238.3" y="217.1">5</text>
<text x="238.3" y="220.7">7</text>
<text x="204.2" y="224.2">4</text>
<text x="207.7" y="222.4">Trig</text>
<text x="207.7" y="226">Reset</text>
<text x="228" y="226">Thres</text>
<text x="228.2" y="222.4">Disch</text>
<text x="238.3" y="224.2">6</text>
</g>
<g font-size="3.2">
<text x="125.2" y="33.3">1</text>
<text x="125.2" y="36.9">2</text>
<text x="35.3" y="47.8">3</text>
<text x="35.3" y="44.3">1</text>
<text x="35.3" y="51.3">2</text>
<text x="96.7" y="77" transform="rotate(-90 96.7 77)">2</text>
<text x="262.4" y="150.1">1</text>
<text x="265.9" y="151.9">GND</text>
<text x="204.2" y="227.7">1</text>
<text x="207.7" y="229.5">GND</text>
</g>
<g font-size="3.2" fill="#f00">
<text x="288.4" y="151.9">VCC</text>
<text x="296.5" y="150.1">8</text>
<text x="238.3" y="227.7">8</text>
<text x="230.2" y="229.5">VCC</text>
</g>
</svg>
